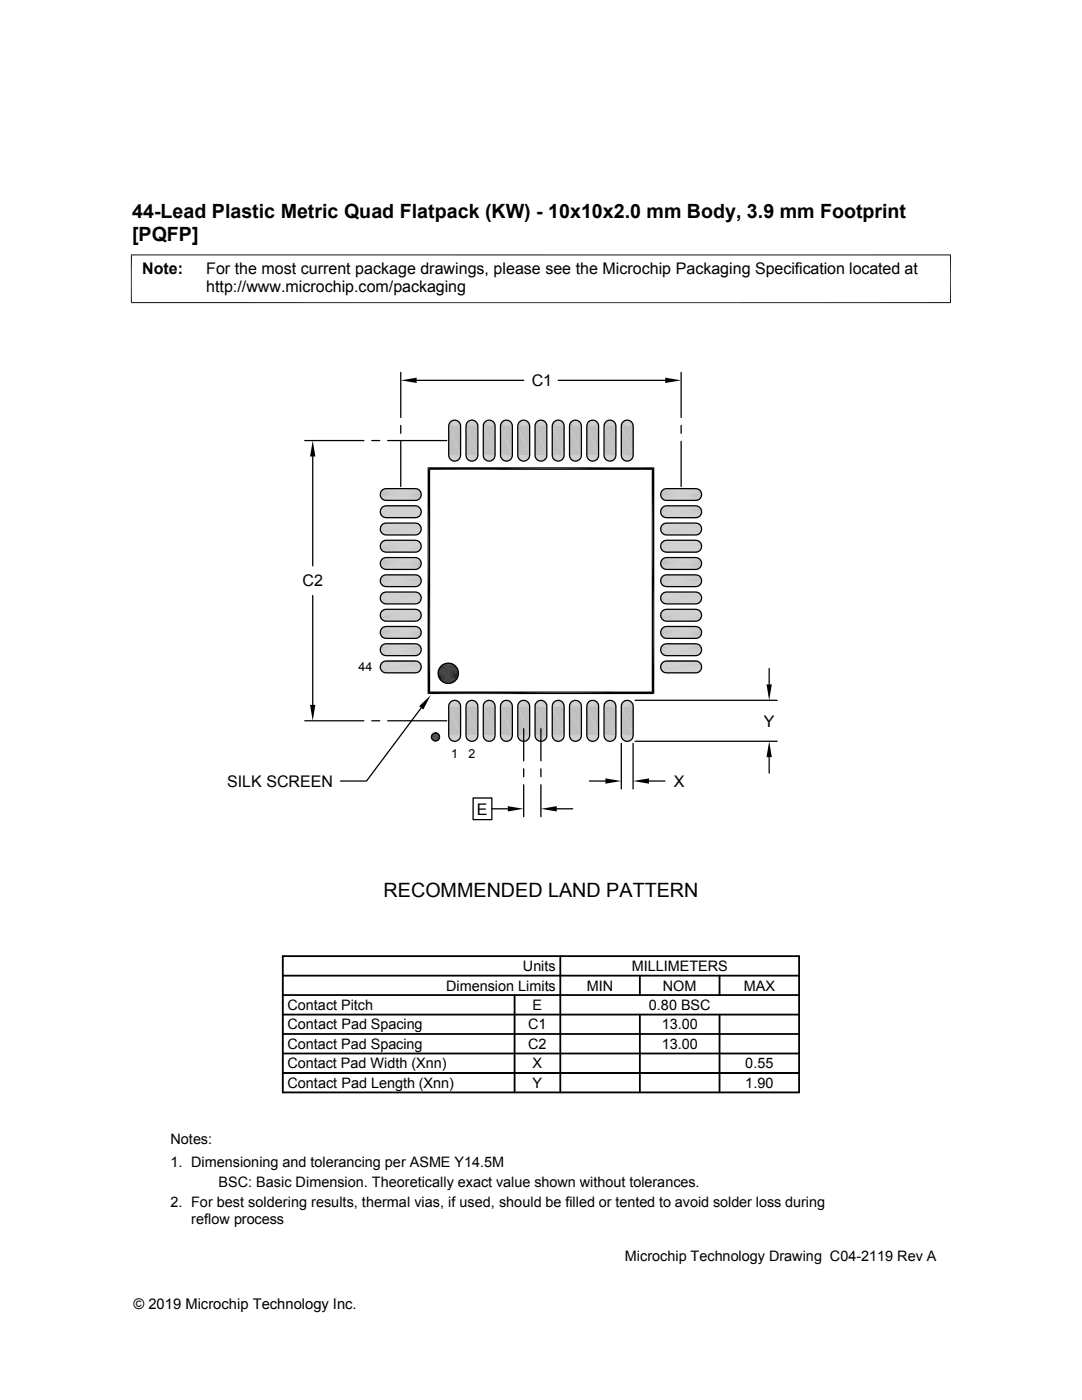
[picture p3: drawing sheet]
<svg xmlns="http://www.w3.org/2000/svg" width="216mm" height="279mm" viewBox="0 0 216 279" stroke-linecap="round" stroke-linejoin="round" font-family="sans-serif">
<g fill="#c0c0c0">
<path d="M124.8 83.9h.7z"/>
<path d="M125.1 83.9h.4z"/>
<path d="M121.4 83.9h.6z"/>
<path d="M121.6 83.9h.4z"/>
<path d="M117.9 83.9h.7z"/>
<path d="M118.2 83.9h.4z"/>
<path d="M114.5 83.9h.6z"/>
<path d="M114.7 83.9h.4z"/>
<path d="M111.1 83.9h.6z"/>
<path d="M111.3 83.9h.4z"/>
<path d="M107.6 83.9h.7z"/>
<path d="M107.8 83.9h.5z"/>
<path d="M104.2 83.9h.6z"/>
<path d="M104.4 83.9h.4z"/>
<path d="M100.7 83.9h.7z"/>
<path d="M100.9 83.9h.5z"/>
<path d="M97.3 83.9h.6z"/>
<path d="M97.5 83.9h.4z"/>
<path d="M93.9 83.9h.6z"/>
<path d="M94.1 83.9h.4z"/>
<path d="M90.4 83.9h.6z"/>
<path d="M90.6 83.9h.4z"/>
<path d="M124.6 84h1.1z"/>
<path d="M124.8 83.9l.9 .1z"/>
<path d="M121.2 84h1z"/>
<path d="M121.4 83.9l.8 .1z"/>
<path d="M117.8 84h1z"/>
<path d="M117.9 83.9l.9 .1z"/>
<path d="M114.3 84h1.1z"/>
<path d="M114.5 83.9l.9 .1z"/>
<path d="M110.8 84h1.1z"/>
<path d="M111.1 83.9l.8 .1z"/>
<path d="M107.4 84h1.1z"/>
<path d="M107.6 83.9l.9 .1z"/>
<path d="M104 84h1z"/>
<path d="M104.2 83.9l.8 .1z"/>
<path d="M100.5 84h1.1z"/>
<path d="M100.7 83.9l.9 .1z"/>
<path d="M97.1 84h1z"/>
<path d="M97.3 83.9l.8 .1z"/>
<path d="M93.6 84h1.1z"/>
<path d="M93.9 83.9l.8 .1z"/>
<path d="M90.2 84h1z"/>
<path d="M90.4 83.9l.8 .1z"/>
<path d="M124.4 84.1l.2-.1 1.3 .1z"/>
<path d="M124.6 84h1.1l.2 .1z"/>
<path d="M121 84.1l.2-.1 1.2 .1z"/>
<path d="M121.2 84h1l.2 .1z"/>
<path d="M117.6 84.1l.2-.1 1.2 .1z"/>
<path d="M117.8 84h1l.2 .1z"/>
<path d="M114.1 84.1l.2-.1 1.2 .1z"/>
<path d="M114.3 84h1.1l.1 .1z"/>
<path d="M110.7 84.1l.1-.1 1.3 .1z"/>
<path d="M110.8 84h1.1l.2 .1z"/>
<path d="M107.2 84.1l.2-.1 1.2 .1z"/>
<path d="M107.4 84h1.1l.1 .1z"/>
<path d="M103.8 84.1l.2-.1 1.2 .1z"/>
<path d="M104 84h1l.2 .1z"/>
<path d="M100.3 84.1l.2-.1 1.3 .1z"/>
<path d="M100.5 84h1.1l.2 .1z"/>
<path d="M96.9 84.1l.2-.1 1.2 .1z"/>
<path d="M97.1 84h1l.2 .1z"/>
<path d="M93.5 84.1l.1-.1 1.3 .1z"/>
<path d="M93.6 84h1.1l.2 .1z"/>
<path d="M90 84.1l.2-.1 1.2 .1z"/>
<path d="M90.2 84h1l.2 .1z"/>
<path d="M124.4 84.1l1.6 .1h-1.7z"/>
<path d="M124.4 84.1h1.5l.1 .1z"/>
<path d="M121 84.1l1.6 .1h-1.8z"/>
<path d="M121 84.1h1.4l.2 .1z"/>
<path d="M117.4 84.2l.2-.1 1.5 .1z"/>
<path d="M117.6 84.1h1.4l.1 .1z"/>
<path d="M114.1 84.1l1.6 .1h-1.7z"/>
<path d="M114.1 84.1h1.4l.2 .1z"/>
<path d="M110.7 84.1l1.5 .1h-1.7z"/>
<path d="M110.7 84.1h1.4l.1 .1z"/>
<path d="M107.1 84.2l.1-.1 1.6 .1z"/>
<path d="M107.2 84.1h1.4l.2 .1z"/>
<path d="M103.8 84.1l1.6 .1h-1.8z"/>
<path d="M103.8 84.1h1.4l.2 .1z"/>
<path d="M100.3 84.1l1.6 .1h-1.7z"/>
<path d="M100.3 84.1h1.5l.1 .1z"/>
<path d="M96.7 84.2l.2-.1 1.6 .1z"/>
<path d="M96.9 84.1h1.4l.2 .1z"/>
<path d="M93.3 84.2l.2-.1 1.5 .1z"/>
<path d="M93.5 84.1h1.4l.1 .1z"/>
<path d="M90 84.1l1.6 .1h-1.7z"/>
<path d="M90 84.1h1.4l.2 .1z"/>
</g>
<path d="M124.1 84.3h2.1" fill="none" stroke="#c0c0c0" stroke-width=".2"/>
<path d="M124.3 84.2h1.7l.2 .2z" fill="#c0c0c0"/>
<path d="M120.7 84.3h2" fill="none" stroke="#c0c0c0" stroke-width=".2"/>
<path d="M120.8 84.2h1.8l.1 .2z" fill="#c0c0c0"/>
<path d="M117.3 84.3h2" fill="none" stroke="#c0c0c0" stroke-width=".2"/>
<path d="M117.4 84.2h1.7l.2 .2z" fill="#c0c0c0"/>
<path d="M113.8 84.3h2" fill="none" stroke="#c0c0c0" stroke-width=".2"/>
<path d="M114 84.2h1.7l.1 .2z" fill="#c0c0c0"/>
<path d="M110.4 84.3h2" fill="none" stroke="#c0c0c0" stroke-width=".2"/>
<path d="M110.5 84.2h1.7l.2 .2z" fill="#c0c0c0"/>
<path d="M106.9 84.3h2" fill="none" stroke="#c0c0c0" stroke-width=".2"/>
<path d="M107.1 84.2h1.7l.1 .2z" fill="#c0c0c0"/>
<path d="M103.5 84.3h2" fill="none" stroke="#c0c0c0" stroke-width=".2"/>
<path d="M103.6 84.2h1.8l.1 .2z" fill="#c0c0c0"/>
<path d="M100.1 84.3h2" fill="none" stroke="#c0c0c0" stroke-width=".2"/>
<path d="M100.2 84.2h1.7l.2 .2z" fill="#c0c0c0"/>
<path d="M96.6 84.3h2" fill="none" stroke="#c0c0c0" stroke-width=".2"/>
<path d="M96.7 84.2h1.8l.1 .2z" fill="#c0c0c0"/>
<path d="M93.2 84.3h2" fill="none" stroke="#c0c0c0" stroke-width=".2"/>
<path d="M93.3 84.2h1.7l.2 .2z" fill="#c0c0c0"/>
<path d="M89.7 84.3h2" fill="none" stroke="#c0c0c0" stroke-width=".2"/>
<path d="M89.9 84.2h1.7l.1 .2z" fill="#c0c0c0"/>
<path d="M89.6 84.5h2.2M93.1 84.5h2.2M96.5 84.5h2.2M99.9 84.5h2.3M103.4 84.5h2.2M106.8 84.5h2.3M110.3 84.5h2.2M113.7 84.5h2.2M117.2 84.5h2.2M120.6 84.5h2.2M124.1 84.5h2.2" fill="none" stroke="#c0c0c0" stroke-width=".2"/>
<g fill="none" stroke="#c0c0c0" stroke-width=".21">
<path d="M89.5 84.9h2.4M89.6 84.7h2.3M93 84.9h2.4M93 84.7h2.3M96.4 84.9h2.4M96.5 84.7h2.3M99.9 84.9h2.3M99.9 84.7h2.3M103.3 84.9h2.4M103.3 84.7h2.4M106.8 84.9h2.3M106.8 84.7h2.3"/>
<path d="M110.2 84.9h2.4M110.2 84.7h2.3M113.6 84.9h2.4M113.7 84.7h2.3M117.1 84.9h2.3M117.1 84.7h2.3M120.5 84.9h2.4M120.5 84.7h2.4M124 84.9h2.3M124 84.7h2.3"/>
</g>
<g fill="#c0c0c0">
<path d="M124 85l2.3 5.8h-2.3z"/>
<path d="M124 85h2.3v5.8z"/>
<path d="M120.5 85l2.4 5.8h-2.4z"/>
<path d="M120.5 85h2.4v5.8z"/>
<path d="M117.1 85l2.3 5.8h-2.3z"/>
<path d="M117.1 85h2.3v5.8z"/>
<path d="M113.6 85l2.4 5.8h-2.4z"/>
<path d="M113.6 85h2.4v5.8z"/>
<path d="M110.2 85l2.4 5.8h-2.4z"/>
<path d="M110.2 85h2.4v5.8z"/>
<path d="M106.8 85l2.3 5.8h-2.3z"/>
<path d="M106.8 85h2.3v5.8z"/>
<path d="M103.3 85l2.4 5.8h-2.4z"/>
<path d="M103.3 85h2.4v5.8z"/>
<path d="M99.9 85l2.3 5.8h-2.3z"/>
<path d="M99.9 85h2.3v5.8z"/>
<path d="M96.4 85l2.4 5.8h-2.4z"/>
<path d="M96.4 85h2.4v5.8z"/>
<path d="M93 85l2.4 5.8h-2.4z"/>
<path d="M93 85h2.4v5.8z"/>
<path d="M89.5 85l2.4 5.8h-2.4z"/>
<path d="M89.5 85h2.4v5.8z"/>
</g>
<g fill="none" stroke="#c0c0c0" stroke-width=".21">
<path d="M89.5 91h2.4M89.6 91.2h2.3M93 91h2.4M93 91.2h2.3M96.4 91h2.4M96.5 91.2h2.3M99.9 91h2.3M99.9 91.2h2.3M103.3 91h2.4M103.3 91.2h2.4M106.8 91h2.3M106.8 91.2h2.3"/>
<path d="M110.2 91h2.4M110.2 91.2h2.3M113.7 91.2h2.3M113.7 91.4h2.2M117.1 91h2.3M117.1 91.2h2.3M120.5 91h2.4M120.5 91.2h2.4M124 91h2.3M124 91.2h2.3"/>
</g>
<path d="M113.6 91h2.4" fill="none" stroke="#c0c0c0" stroke-width=".23"/>
<path d="M89.6 91.4h2.2M93.1 91.4h2.2M96.5 91.4h2.2M99.9 91.4h2.3M103.4 91.4h2.2M106.8 91.4h2.3M110.3 91.4h2.2M117.2 91.4h2.2M120.6 91.4h2.2M124.1 91.4h2.2" fill="none" stroke="#c0c0c0" stroke-width=".2"/>
<path d="M124.1 91.5l1.9 .1h-1.7z" fill="#c0c0c0"/>
<path d="M124.1 91.5h2.1" fill="none" stroke="#c0c0c0" stroke-width=".2"/>
<path d="M120.7 91.5l1.9 .1h-1.8z" fill="#c0c0c0"/>
<path d="M120.7 91.5h2" fill="none" stroke="#c0c0c0" stroke-width=".2"/>
<path d="M117.3 91.5l1.8 .1h-1.7z" fill="#c0c0c0"/>
<path d="M117.3 91.5h2" fill="none" stroke="#c0c0c0" stroke-width=".2"/>
<path d="M110.4 91.5l1.8 .1h-1.7z" fill="#c0c0c0"/>
<path d="M110.4 91.5h2" fill="none" stroke="#c0c0c0" stroke-width=".2"/>
<path d="M106.9 91.5l1.9 .1h-1.7z" fill="#c0c0c0"/>
<path d="M106.9 91.5h2" fill="none" stroke="#c0c0c0" stroke-width=".2"/>
<path d="M103.5 91.5l1.9 .1h-1.8z" fill="#c0c0c0"/>
<path d="M103.5 91.5h2" fill="none" stroke="#c0c0c0" stroke-width=".2"/>
<path d="M100.1 91.5l1.8 .1h-1.7z" fill="#c0c0c0"/>
<path d="M100.1 91.5h2" fill="none" stroke="#c0c0c0" stroke-width=".2"/>
<path d="M96.6 91.5l1.9 .1h-1.8z" fill="#c0c0c0"/>
<path d="M96.6 91.5h2" fill="none" stroke="#c0c0c0" stroke-width=".2"/>
<path d="M93.2 91.5l1.8 .1h-1.7z" fill="#c0c0c0"/>
<path d="M93.2 91.5h2" fill="none" stroke="#c0c0c0" stroke-width=".2"/>
<path d="M89.7 91.5l1.9 .1h-1.7z" fill="#c0c0c0"/>
<path d="M89.7 91.5h2" fill="none" stroke="#c0c0c0" stroke-width=".2"/>
<g fill="#c0c0c0">
<path d="M113.8 91.5l1.9 .2h-1.7z"/>
<path d="M113.8 91.5h2l-.1 .2z"/>
<path d="M124.3 91.6l1.6 .2h-1.5z"/>
<path d="M124.3 91.6h1.7l-.1 .2z"/>
<path d="M120.8 91.6l1.6 .2h-1.4z"/>
<path d="M120.8 91.6h1.8l-.2 .2z"/>
<path d="M117.4 91.6l1.6 .2h-1.4z"/>
<path d="M117.4 91.6h1.7l-.1 .2z"/>
<path d="M110.5 91.6l1.6 .2h-1.4z"/>
<path d="M110.5 91.6h1.7l-.1 .2z"/>
<path d="M107.1 91.6l1.5 .2h-1.4z"/>
<path d="M107.1 91.6h1.7l-.2 .2z"/>
<path d="M103.6 91.6l1.6 .2h-1.4z"/>
<path d="M103.6 91.6h1.8l-.2 .2z"/>
<path d="M100.2 91.6l1.6 .2h-1.5z"/>
<path d="M100.2 91.6h1.7l-.1 .2z"/>
<path d="M96.7 91.6l1.6 .2h-1.4z"/>
<path d="M96.7 91.6h1.8l-.2 .2z"/>
<path d="M93.3 91.6l1.6 .2h-1.4z"/>
<path d="M93.3 91.6h1.7l-.1 .2z"/>
<path d="M89.9 91.6l1.5 .2h-1.4z"/>
<path d="M89.9 91.6h1.7l-.2 .2z"/>
<path d="M114 91.7l1.5 .1h-1.3z"/>
<path d="M114 91.7h1.7l-.2 .1z"/>
<path d="M124.4 91.8l1.3 .1h-1.1z"/>
<path d="M124.4 91.8h1.5l-.2 .1z"/>
<path d="M121 91.8l1.2 .1h-1z"/>
<path d="M121 91.8h1.4l-.2 .1z"/>
<path d="M117.6 91.8l1.2 .1h-1z"/>
<path d="M117.6 91.8h1.4l-.2 .1z"/>
<path d="M110.7 91.8l1.2 .1h-1.1z"/>
<path d="M110.7 91.8h1.4l-.2 .1z"/>
<path d="M107.2 91.8l1.3 .1h-1.1z"/>
<path d="M107.2 91.8h1.4l-.1 .1z"/>
<path d="M103.8 91.8l1.2 .1h-1z"/>
<path d="M103.8 91.8h1.4l-.2 .1z"/>
<path d="M100.3 91.8l1.3 .1h-1.1z"/>
<path d="M100.3 91.8h1.5l-.2 .1z"/>
<path d="M96.9 91.8l1.2 .1h-1z"/>
<path d="M96.9 91.8h1.4l-.2 .1z"/>
<path d="M93.5 91.8l1.2 .1h-1.1z"/>
<path d="M93.5 91.8h1.4l-.2 .1z"/>
<path d="M90 91.8l1.2 .1h-1z"/>
<path d="M90 91.8h1.4l-.2 .1z"/>
<path d="M114.2 91.8l1.1 .1z"/>
<path d="M114.2 91.8h1.3l-.2 .1z"/>
<path d="M124.6 91.9l.9 .1z"/>
<path d="M124.6 91.9h1.1z"/>
<path d="M121.2 91.9l.8 .1z"/>
<path d="M121.2 91.9h1z"/>
<path d="M117.8 91.9l.8 .1z"/>
<path d="M117.8 91.9h1z"/>
<path d="M110.8 91.9l.9 .1z"/>
<path d="M110.8 91.9h1.1z"/>
<path d="M107.4 91.9l.9 .1z"/>
<path d="M107.4 91.9h1.1z"/>
<path d="M104 91.9l.8 .1z"/>
<path d="M104 91.9h1z"/>
<path d="M100.5 91.9l.9 .1z"/>
<path d="M100.5 91.9h1.1z"/>
<path d="M97.1 91.9l.8 .1z"/>
<path d="M97.1 91.9h1z"/>
<path d="M93.6 91.9l.9 .1z"/>
<path d="M93.6 91.9h1.1z"/>
<path d="M90.2 91.9l.8 .1z"/>
<path d="M90.2 91.9h1z"/>
<path d="M114.4 91.9l.7 .1z"/>
<path d="M114.4 91.9h.9z"/>
<path d="M114.8 92h.1z"/>
<path d="M124.8 92h.5z"/>
<path d="M124.8 92h.7z"/>
<path d="M121.4 92h.4z"/>
<path d="M121.4 92h.6z"/>
<path d="M117.9 92h.5z"/>
<path d="M117.9 92h.7z"/>
<path d="M114.6 92h.3z"/>
<path d="M114.6 92h.5z"/>
<path d="M111.1 92h.4z"/>
<path d="M111.1 92h.6z"/>
<path d="M107.6 92h.5z"/>
<path d="M107.6 92h.7z"/>
<path d="M104.2 92h.4z"/>
<path d="M104.2 92h.6z"/>
<path d="M100.7 92h.5z"/>
<path d="M100.7 92h.7z"/>
<path d="M97.3 92h.4z"/>
<path d="M97.3 92h.6z"/>
<path d="M93.9 92h.4z"/>
<path d="M93.9 92h.6z"/>
<path d="M90.4 92h.4z"/>
<path d="M90.4 92h.6z"/>
</g>
<g fill="none" stroke="#c0c0c0" stroke-width=".2">
<path d="M75.9 98.3h8.1M76 99.3h7.9M76 98.1h7.9M76.1 97.9h7.7M76.1 99.5h7.7M76.3 99.6h7.4M76.3 97.7h7.4M76.4 97.6h7.1M76.4 99.7h7.1M76.6 99.8h6.7M76.6 97.6h6.7M76.8 99.9h6.3"/>
<path d="M76.8 97.5h6.3M131.9 98.3h8.1M132 98.1h7.9M132 99.3h7.9M132.1 99.5h7.7M132.1 97.9h7.7M132.2 97.7h7.4M132.2 99.6h7.4M132.4 99.7h7M132.4 97.6h7M132.6 99.8h6.7M132.6 97.6h6.7"/>
<path d="M132.8 99.9h6.2M132.8 97.5h6.2M75.9 102h8.2M75.9 102.1h8.2M75.9 102.2h8.2M75.9 102.3h8.2M75.9 101.9h8.1M75.9 102.4h8.1M75.9 105.1h8.1M75.9 115.5h8.1M75.9 101.7h8.1M75.9 102.5h8.1"/>
<path d="M75.9 109.4h8.1M75.9 116.3h8.1M76 102.6h7.9M76 101.6h7.9M76 106.2h7.9M76 109.6h7.9M76 113.1h7.9M76 116.5h7.9M76 120h7.9M76 105h7.9M76 108.4h7.9M76 111.8h7.9"/>
<path d="M76 115.3h7.9M76 118.7h7.9M76 101.5h7.9M76 102.7h7.9M76.1 101.5h7.7M76.1 102.8h7.7M76.1 104.8h7.7M76.1 108.2h7.7M76.1 111.7h7.7M76.1 115.1h7.7M76.1 118.5h7.7M76.1 102.9h7.7"/>
<path d="M76.1 106.4h7.7M76.1 109.8h7.7M76.1 113.3h7.7M76.1 116.7h7.7M76.1 101.4h7.7M76.2 101.3h7.5M76.2 103h7.5M76.3 103.1h7.4M76.3 106.5h7.4M76.3 110h7.4M76.3 113.4h7.4M76.3 116.8h7.4"/>
<path d="M76.3 101.2h7.4M76.3 104.6h7.4M76.3 108.1h7.4M76.3 111.5h7.4M76.3 115h7.4M76.3 118.4h7.4M76.4 103.1h7.1M76.4 101.1h7.1M76.4 104.5h7.1M76.4 108h7.1M76.4 111.4h7.1M76.4 114.8h7.1"/>
<path d="M76.4 118.3h7.1M76.4 103.2h7.1M76.4 106.6h7.1M76.4 110.1h7.1M76.4 113.5h7.1M76.4 117h7.1M76.6 101h6.7M76.6 106.7h6.7M76.6 110.1h6.7M76.6 113.6h6.7M76.6 117h6.7M76.6 104.4h6.7"/>
<path d="M76.6 107.9h6.7M76.6 111.3h6.7M76.6 114.8h6.7M76.6 118.2h6.7M76.6 103.3h6.7M76.8 101h6.3M76.8 103.3h6.3M76.8 106.8h6.3M76.8 110.2h6.3M76.8 113.6h6.3M76.8 117.1h6.3M76.8 104.4h6.3"/>
<path d="M76.8 107.8h6.3M76.8 111.3h6.3M76.8 114.7h6.3M76.8 118.2h6.3M131.8 109h8.2M131.8 109.1h8.2M131.8 108.7h8.2M131.8 108.8h8.2M131.8 109.2h8.2M131.8 109.3h8.2M131.9 109.4h8.1M131.9 116.3h8.1"/>
<path d="M131.9 105.1h8.1M131.9 115.5h8.1M131.9 108.6h8.1M131.9 108.5h8M131.9 109.5h8M132 101.5h7.9M132 105h7.9M132 111.8h7.9M132 115.3h7.9M132 118.7h7.9M132 108.4h7.9M132 102.8h7.9"/>
<path d="M132 106.2h7.9M132 109.6h7.9M132 113.1h7.9M132 116.5h7.9M132 120h7.9M132 108.3h7.8M132 109.7h7.8M132.1 102.9h7.7M132.1 106.4h7.7M132.1 113.3h7.7M132.1 116.7h7.7M132.1 101.3h7.7"/>
<path d="M132.1 104.8h7.7M132.1 111.7h7.7M132.1 115.1h7.7M132.1 118.5h7.7M132.1 109.8h7.7M132.1 108.2h7.7M132.2 108.2h7.5M132.2 109.9h7.5M132.2 101.2h7.4M132.2 104.6h7.4M132.2 111.5h7.4M132.2 115h7.4"/>
<path d="M132.2 118.4h7.4M132.2 103.1h7.4M132.2 106.5h7.4M132.2 113.4h7.4M132.2 116.8h7.4M132.2 108.1h7.4M132.2 110h7.4M132.4 108h7.1M132.4 110h7.1M132.4 103.2h7M132.4 106.6h7M132.4 110.1h7"/>
<path d="M132.4 113.5h7M132.4 117h7M132.4 101.1h7M132.4 104.5h7M132.4 111.4h7M132.4 114.8h7M132.4 118.3h7M132.4 108h7M132.6 107.9h6.7M132.6 110.1h6.7M132.6 103.3h6.7M132.6 106.7h6.7"/>
<path d="M132.6 113.6h6.7M132.6 117h6.7M132.6 101h6.7M132.6 104.4h6.7M132.6 111.3h6.7M132.6 114.8h6.7M132.6 118.2h6.7M132.8 110.2h6.2M132.8 103.3h6.2M132.8 106.8h6.2M132.8 113.6h6.2M132.8 117.1h6.2"/>
<path d="M132.8 101h6.2M132.8 104.4h6.2M132.8 111.3h6.2M132.8 114.7h6.2M132.8 118.2h6.2M139 107.8l-6.2 .1M75.9 122.4h8.1M75.9 126.7h8.1M75.9 133.5h8.1M76 123.4h7.9M76 126.8h7.9M76 130.3h7.9"/>
<path d="M76 133.7h7.9M76 122.2h7.9M76 125.6h7.9M76 129h7.9M76 132.5h7.9M76.1 122h7.7M76.1 125.4h7.7M76.1 128.9h7.7M76.1 132.3h7.7M76.1 120.1h7.7M76.1 123.6h7.7M76.1 127h7.7"/>
<path d="M76.1 130.5h7.7M76.1 133.9h7.7M76.3 120.3h7.4M76.3 123.7h7.4M76.3 127.2h7.4M76.3 130.6h7.4M76.3 134h7.4M76.3 121.8h7.4M76.3 125.3h7.4M76.3 128.7h7.4M76.3 132.2h7.4M76.4 121.7h7.1"/>
<path d="M76.4 125.2h7.1M76.4 128.6h7.1M76.4 132h7.1M76.4 120.4h7.1M76.4 123.8h7.1M76.4 127.3h7.1M76.4 130.7h7.1M76.4 134.2h7.1M76.6 120.5h6.7M76.6 123.9h6.7M76.6 127.3h6.7M76.6 130.8h6.7"/>
<path d="M76.6 134.2h6.7M76.6 121.7h6.7M76.6 125.1h6.7M76.6 128.5h6.7M76.6 132h6.7M76.8 120.5h6.3M76.8 124h6.3M76.8 127.4h6.3M76.8 130.8h6.3M76.8 134.3h6.3M76.8 121.6h6.3M76.8 128.5h6.3"/>
<path d="M131.9 126.7h8.1M131.9 133.5h8.1M131.9 122.4h8.1M132 122.2h7.9M132 125.6h7.9M132 129h7.9M132 132.5h7.9M132 123.4h7.9M132 126.8h7.9M132 130.3h7.9M132 133.7h7.9M132.1 120.1h7.7"/>
<path d="M132.1 123.6h7.7M132.1 127h7.7M132.1 130.5h7.7M132.1 133.9h7.7M132.1 122h7.7M132.1 125.4h7.7M132.1 128.9h7.7M132.1 132.3h7.7M132.2 121.8h7.4M132.2 125.3h7.4M132.2 128.7h7.4M132.2 132.2h7.4"/>
<path d="M132.2 120.3h7.4M132.2 123.7h7.4M132.2 127.2h7.4M132.2 130.6h7.4M132.2 134h7.4M132.4 120.4h7M132.4 123.8h7M132.4 127.3h7M132.4 130.7h7M132.4 134.2h7M132.4 121.7h7M132.4 125.2h7"/>
<path d="M132.4 128.6h7M132.4 132h7M132.6 120.5h6.7M132.6 123.9h6.7M132.6 127.3h6.7M132.6 130.8h6.7M132.6 134.2h6.7M132.6 121.7h6.7M132.6 125.1h6.7M132.6 128.5h6.7M132.6 132h6.7M132.8 120.5h6.2"/>
<path d="M132.8 124h6.2M132.8 127.4h6.2M132.8 130.8h6.2M132.8 134.3h6.2M132.8 121.6h6.2M132.8 128.5h6.2"/>
</g>
<g fill="none" stroke="#c0c0c0" stroke-width=".21">
<path d="M75.9 98.5h8.2M75.9 98.9h8.2M75.9 99.1h8.1M131.8 98.5h8.2M131.8 98.9h8.2M131.9 99.1h8.1M75.9 108.8h8.2M75.9 112.2h8.2M75.9 115.7h8.2M75.9 119.1h8.2M75.9 105.6h8.2M75.9 105.8h8.2"/>
<path d="M75.9 109h8.2M75.9 112.5h8.2M75.9 112.7h8.2M75.9 116.1h8.2M75.9 119.3h8.2M75.9 119.5h8.2M75.9 108.6h8.1M75.9 112h8.1M75.9 118.9h8.1M75.9 106h8.1M75.9 112.9h8.1M75.9 119.8h8.1"/>
<path d="M131.8 101.9h8.2M131.8 112.2h8.2M131.8 115.7h8.2M131.8 119.1h8.2M131.8 102.1h8.2M131.8 102.3h8.2M131.8 105.6h8.2M131.8 105.8h8.2M131.8 112.5h8.2M131.8 112.7h8.2M131.8 116.1h8.2M131.8 119.3h8.2"/>
<path d="M131.8 119.5h8.2M131.9 102.6h8.1M131.9 106h8.1M131.9 112.9h8.1M131.9 119.8h8.1M131.9 101.7h8.1M131.9 112h8.1M131.9 118.9h8.1M75.9 126h8.2M75.9 129.5h8.2M75.9 132.9h8.2M75.9 122.8h8.2"/>
<path d="M75.9 123h8.2M75.9 126.2h8.2M75.9 129.7h8.2M75.9 129.9h8.2M75.9 133.3h8.2M75.9 125.8h8.1M75.9 129.2h8.1M75.9 132.7h8.1M75.9 123.2h8.1M75.9 130.1h8.1M131.8 126h8.2M131.8 129.5h8.2"/>
<path d="M131.8 132.9h8.2M131.8 122.8h8.2M131.8 123h8.2M131.8 126.2h8.2M131.8 129.7h8.2M131.8 129.9h8.2M131.8 133.3h8.2M131.9 123.2h8.1M131.9 130.1h8.1M131.9 125.8h8.1M131.9 129.2h8.1M131.9 132.7h8.1"/>
</g>
<g fill="none" stroke="#c0c0c0" stroke-width=".23">
<path d="M75.9 98.7h8.2M131.8 98.7h8.2M75.9 105.4h8.2M75.9 109.2h8.2M75.9 115.9h8.2M131.8 105.4h8.2M131.8 115.9h8.2M75.9 122.6h8.2M75.9 126.4h8.2M75.9 133.1h8.2M131.8 122.6h8.2M131.8 126.4h8.2"/>
<path d="M131.8 133.1h8.2"/>
</g>
<g fill="#c0c0c0">
<path d="M124.8 139.8h.7z"/>
<path d="M125.1 139.8h.4z"/>
<path d="M121.4 139.8h.6z"/>
<path d="M121.6 139.8h.4z"/>
<path d="M117.9 139.8h.7z"/>
<path d="M118.2 139.8h.4z"/>
<path d="M114.5 139.8h.6z"/>
<path d="M114.7 139.8h.4z"/>
<path d="M111.1 139.8h.6z"/>
<path d="M111.3 139.8h.4z"/>
<path d="M107.6 139.8h.7z"/>
<path d="M107.8 139.8h.5z"/>
<path d="M104.2 139.8h.6z"/>
<path d="M104.4 139.8h.4z"/>
<path d="M100.7 139.8h.7z"/>
<path d="M100.9 139.8h.5z"/>
<path d="M97.3 139.8h.6z"/>
<path d="M97.5 139.8h.4z"/>
<path d="M93.9 139.8h.6z"/>
<path d="M94.1 139.8h.4z"/>
<path d="M90.4 139.8h.6z"/>
<path d="M90.6 139.8h.4z"/>
<path d="M124.6 139.9h1.1z"/>
<path d="M124.8 139.8l.9 .1z"/>
<path d="M121.2 139.9h1z"/>
<path d="M121.4 139.8l.8 .1z"/>
<path d="M117.8 139.9h1z"/>
<path d="M117.9 139.8l.9 .1z"/>
<path d="M114.3 139.9h1.1z"/>
<path d="M114.5 139.8l.9 .1z"/>
<path d="M110.8 139.9h1.1z"/>
<path d="M111.1 139.8l.8 .1z"/>
<path d="M107.4 139.9h1.1z"/>
<path d="M107.6 139.8l.9 .1z"/>
<path d="M104 139.9h1z"/>
<path d="M104.2 139.8l.8 .1z"/>
<path d="M100.5 139.9h1.1z"/>
<path d="M100.7 139.8l.9 .1z"/>
<path d="M97.1 139.9h1z"/>
<path d="M97.3 139.8l.8 .1z"/>
<path d="M93.6 139.9h1.1z"/>
<path d="M93.9 139.8l.8 .1z"/>
<path d="M90.2 139.9h1z"/>
<path d="M90.4 139.8l.8 .1z"/>
<path d="M124.4 140l.2-.1 1.3 .1z"/>
<path d="M124.6 139.9h1.1l.2 .1z"/>
<path d="M121 140l.2-.1 1.2 .1z"/>
<path d="M121.2 139.9h1l.2 .1z"/>
<path d="M117.6 140l.2-.1 1.2 .1z"/>
<path d="M117.8 139.9h1l.2 .1z"/>
<path d="M114.1 140l.2-.1 1.2 .1z"/>
<path d="M114.3 139.9h1.1l.1 .1z"/>
<path d="M110.7 140l.1-.1 1.3 .1z"/>
<path d="M110.8 139.9h1.1l.2 .1z"/>
<path d="M107.2 140l.2-.1 1.2 .1z"/>
<path d="M107.4 139.9h1.1l.1 .1z"/>
<path d="M103.8 140l.2-.1 1.2 .1z"/>
<path d="M104 139.9h1l.2 .1z"/>
<path d="M100.3 140l.2-.1 1.3 .1z"/>
<path d="M100.5 139.9h1.1l.2 .1z"/>
<path d="M96.9 140l.2-.1 1.2 .1z"/>
<path d="M97.1 139.9h1l.2 .1z"/>
<path d="M93.5 140l.1-.1 1.3 .1z"/>
<path d="M93.6 139.9h1.1l.2 .1z"/>
<path d="M90 140l.2-.1 1.2 .1z"/>
<path d="M90.2 139.9h1l.2 .1z"/>
<path d="M124.4 140l1.6 .2h-1.7z"/>
<path d="M124.4 140h1.5l.1 .2z"/>
<path d="M121 140l1.6 .2h-1.8z"/>
<path d="M121 140h1.4l.2 .2z"/>
<path d="M117.4 140.2l.2-.2 1.5 .2z"/>
<path d="M117.6 140h1.4l.1 .2z"/>
<path d="M114.1 140l1.6 .2h-1.7z"/>
<path d="M114.1 140h1.4l.2 .2z"/>
<path d="M110.7 140l1.5 .2h-1.7z"/>
<path d="M110.7 140h1.4l.1 .2z"/>
<path d="M107.1 140.2l.1-.2 1.6 .2z"/>
<path d="M107.2 140h1.4l.2 .2z"/>
<path d="M103.8 140l1.6 .2h-1.8z"/>
<path d="M103.8 140h1.4l.2 .2z"/>
<path d="M100.3 140l1.6 .2h-1.7z"/>
<path d="M100.3 140h1.5l.1 .2z"/>
<path d="M96.7 140.2l.2-.2 1.6 .2z"/>
<path d="M96.9 140h1.4l.2 .2z"/>
<path d="M93.3 140.2l.2-.2 1.5 .2z"/>
<path d="M93.5 140h1.4l.1 .2z"/>
<path d="M90 140l1.6 .2h-1.7z"/>
<path d="M90 140h1.4l.2 .2z"/>
</g>
<path d="M124.1 140.3h2.1" fill="none" stroke="#c0c0c0" stroke-width=".2"/>
<path d="M124.3 140.2h1.7l.2 .1z" fill="#c0c0c0"/>
<path d="M120.7 140.3h2" fill="none" stroke="#c0c0c0" stroke-width=".2"/>
<path d="M120.8 140.2h1.8l.1 .1z" fill="#c0c0c0"/>
<path d="M117.3 140.3h2" fill="none" stroke="#c0c0c0" stroke-width=".2"/>
<path d="M117.4 140.2h1.7l.2 .1z" fill="#c0c0c0"/>
<path d="M113.8 140.3h2" fill="none" stroke="#c0c0c0" stroke-width=".2"/>
<path d="M114 140.2h1.7l.1 .1z" fill="#c0c0c0"/>
<path d="M110.4 140.3h2" fill="none" stroke="#c0c0c0" stroke-width=".2"/>
<path d="M110.5 140.2h1.7l.2 .1z" fill="#c0c0c0"/>
<path d="M106.9 140.3h2" fill="none" stroke="#c0c0c0" stroke-width=".2"/>
<path d="M107.1 140.2h1.7l.1 .1z" fill="#c0c0c0"/>
<path d="M103.5 140.3h2" fill="none" stroke="#c0c0c0" stroke-width=".2"/>
<path d="M103.6 140.2h1.8l.1 .1z" fill="#c0c0c0"/>
<path d="M100.1 140.3h2" fill="none" stroke="#c0c0c0" stroke-width=".2"/>
<path d="M100.2 140.2h1.7l.2 .1z" fill="#c0c0c0"/>
<path d="M96.6 140.3h2" fill="none" stroke="#c0c0c0" stroke-width=".2"/>
<path d="M96.7 140.2h1.8l.1 .1z" fill="#c0c0c0"/>
<path d="M93.2 140.3h2" fill="none" stroke="#c0c0c0" stroke-width=".2"/>
<path d="M93.3 140.2h1.7l.2 .1z" fill="#c0c0c0"/>
<path d="M89.7 140.3h2" fill="none" stroke="#c0c0c0" stroke-width=".2"/>
<path d="M89.9 140.2h1.7l.1 .1z" fill="#c0c0c0"/>
<path d="M89.6 140.4h2.2M93.1 140.4h2.2M96.5 140.4h2.2M99.9 140.4h2.3M103.4 140.4h2.2M106.8 140.4h2.3M110.3 140.4h2.2M113.7 140.4h2.2M117.2 140.4h2.2M120.6 140.4h2.2M124.1 140.4h2.2" fill="none" stroke="#c0c0c0" stroke-width=".2"/>
<g fill="none" stroke="#c0c0c0" stroke-width=".21">
<path d="M89.5 140.8h2.4M89.6 140.6h2.3M93 140.8h2.4M93 140.6h2.3M96.4 140.8h2.4M96.5 140.6h2.3M99.9 140.8h2.3M99.9 140.6h2.3M103.3 140.8h2.4M103.3 140.6h2.4M106.8 140.8h2.3M106.8 140.6h2.3"/>
<path d="M110.2 140.8h2.4M110.2 140.6h2.3M113.6 140.8h2.4M113.7 140.6h2.3M117.1 140.8h2.3M117.1 140.6h2.3M120.5 140.8h2.4M120.5 140.6h2.4M124 140.8h2.3M124 140.6h2.3"/>
</g>
<g fill="#c0c0c0">
<path d="M124 140.9l2.3 5.9h-2.3z"/>
<path d="M124 140.9h2.3v5.9z"/>
<path d="M120.5 140.9l2.4 5.9h-2.4z"/>
<path d="M120.5 140.9h2.4v5.9z"/>
<path d="M117.1 140.9l2.3 5.9h-2.3z"/>
<path d="M117.1 140.9h2.3v5.9z"/>
<path d="M113.6 140.9l2.4 5.9h-2.4z"/>
<path d="M113.6 140.9h2.4v5.9z"/>
<path d="M110.2 140.9l2.4 5.9h-2.4z"/>
<path d="M110.2 140.9h2.4v5.9z"/>
<path d="M106.8 140.9l2.3 5.9h-2.3z"/>
<path d="M106.8 140.9h2.3v5.9z"/>
<path d="M103.3 140.9l2.4 5.9h-2.4z"/>
<path d="M103.3 140.9h2.4v5.9z"/>
<path d="M99.9 140.9l2.3 5.9h-2.3z"/>
<path d="M99.9 140.9h2.3v5.9z"/>
<path d="M96.4 140.9l2.4 5.9h-2.4z"/>
<path d="M96.4 140.9h2.4v5.9z"/>
<path d="M93 140.9l2.4 5.9h-2.4z"/>
<path d="M93 140.9h2.4v5.9z"/>
<path d="M89.5 140.9l2.4 5.9h-2.4z"/>
<path d="M89.5 140.9h2.4v5.9z"/>
</g>
<g fill="none" stroke="#c0c0c0" stroke-width=".21">
<path d="M89.5 146.9h2.4M89.6 147.1h2.3M93 146.9h2.4M93 147.1h2.3M96.4 146.9h2.4M96.5 147.1h2.3M99.9 146.9h2.3M99.9 147.1h2.3M103.3 146.9h2.4M103.3 147.1h2.4M106.8 146.9h2.3M106.8 147.1h2.3"/>
<path d="M110.2 146.9h2.4M110.2 147.1h2.3M113.6 146.9h2.4M113.7 147.1h2.3M117.1 146.9h2.3M117.1 147.1h2.3M120.5 146.9h2.4M120.5 147.1h2.4M124 146.9h2.3M124 147.1h2.3"/>
</g>
<path d="M89.6 147.3h2.2M93.1 147.3h2.2M96.5 147.3h2.2M99.9 147.3h2.3M103.4 147.3h2.2M106.8 147.3h2.3M110.3 147.3h2.2M113.7 147.3h2.2M117.2 147.3h2.2M120.6 147.3h2.2M124.1 147.3h2.2" fill="none" stroke="#c0c0c0" stroke-width=".2"/>
<path d="M124.1 147.4l1.9 .2h-1.7z" fill="#c0c0c0"/>
<path d="M124.1 147.5h2.1" fill="none" stroke="#c0c0c0" stroke-width=".2"/>
<path d="M120.7 147.4l1.9 .2h-1.8z" fill="#c0c0c0"/>
<path d="M120.7 147.5h2" fill="none" stroke="#c0c0c0" stroke-width=".2"/>
<path d="M117.3 147.4l1.8 .2h-1.7z" fill="#c0c0c0"/>
<path d="M117.3 147.5h2" fill="none" stroke="#c0c0c0" stroke-width=".2"/>
<path d="M113.8 147.4l1.9 .2h-1.7z" fill="#c0c0c0"/>
<path d="M113.8 147.5h2" fill="none" stroke="#c0c0c0" stroke-width=".2"/>
<path d="M110.4 147.4l1.8 .2h-1.7z" fill="#c0c0c0"/>
<path d="M110.4 147.5h2" fill="none" stroke="#c0c0c0" stroke-width=".2"/>
<path d="M106.9 147.4l1.9 .2h-1.7z" fill="#c0c0c0"/>
<path d="M106.9 147.5h2" fill="none" stroke="#c0c0c0" stroke-width=".2"/>
<path d="M103.5 147.4l1.9 .2h-1.8z" fill="#c0c0c0"/>
<path d="M103.5 147.5h2" fill="none" stroke="#c0c0c0" stroke-width=".2"/>
<path d="M100.1 147.4l1.8 .2h-1.7z" fill="#c0c0c0"/>
<path d="M100.1 147.5h2" fill="none" stroke="#c0c0c0" stroke-width=".2"/>
<path d="M96.6 147.4l1.9 .2h-1.8z" fill="#c0c0c0"/>
<path d="M96.6 147.5h2" fill="none" stroke="#c0c0c0" stroke-width=".2"/>
<path d="M93.2 147.4l1.8 .2h-1.7z" fill="#c0c0c0"/>
<path d="M93.2 147.5h2" fill="none" stroke="#c0c0c0" stroke-width=".2"/>
<path d="M89.7 147.4l1.9 .2h-1.7z" fill="#c0c0c0"/>
<path d="M89.7 147.5h2" fill="none" stroke="#c0c0c0" stroke-width=".2"/>
<g fill="#c0c0c0">
<path d="M124.3 147.6l1.6 .1h-1.5z"/>
<path d="M124.3 147.6h1.7l-.1 .1z"/>
<path d="M120.8 147.6l1.6 .1h-1.4z"/>
<path d="M120.8 147.6h1.8l-.2 .1z"/>
<path d="M117.4 147.6l1.6 .1h-1.4z"/>
<path d="M117.4 147.6h1.7l-.1 .1z"/>
<path d="M114 147.6l1.5 .1h-1.4z"/>
<path d="M114 147.6h1.7l-.2 .1z"/>
<path d="M110.5 147.6l1.6 .1h-1.4z"/>
<path d="M110.5 147.6h1.7l-.1 .1z"/>
<path d="M107.1 147.6l1.5 .1h-1.4z"/>
<path d="M107.1 147.6h1.7l-.2 .1z"/>
<path d="M103.6 147.6l1.6 .1h-1.4z"/>
<path d="M103.6 147.6h1.8l-.2 .1z"/>
<path d="M100.2 147.6l1.6 .1h-1.5z"/>
<path d="M100.2 147.6h1.7l-.1 .1z"/>
<path d="M96.7 147.6l1.6 .1h-1.4z"/>
<path d="M96.7 147.6h1.8l-.2 .1z"/>
<path d="M93.3 147.6l1.6 .1h-1.4z"/>
<path d="M93.3 147.6h1.7l-.1 .1z"/>
<path d="M89.9 147.6l1.5 .1h-1.4z"/>
<path d="M89.9 147.6h1.7l-.2 .1z"/>
<path d="M124.4 147.7l1.3 .1h-1.1z"/>
<path d="M124.4 147.7h1.5l-.2 .1z"/>
<path d="M121 147.7l1.2 .1h-1z"/>
<path d="M121 147.7h1.4l-.2 .1z"/>
<path d="M117.6 147.7l1.2 .1h-1z"/>
<path d="M117.6 147.7h1.4l-.2 .1z"/>
<path d="M114.1 147.7l1.3 .1h-1.1z"/>
<path d="M114.1 147.7h1.4l-.1 .1z"/>
<path d="M110.7 147.7l1.2 .1h-1.1z"/>
<path d="M110.7 147.7h1.4l-.2 .1z"/>
<path d="M107.2 147.7l1.3 .1h-1.1z"/>
<path d="M107.2 147.7h1.4l-.1 .1z"/>
<path d="M103.8 147.7l1.2 .1h-1z"/>
<path d="M103.8 147.7h1.4l-.2 .1z"/>
<path d="M100.3 147.7l1.3 .1h-1.1z"/>
<path d="M100.3 147.7h1.5l-.2 .1z"/>
<path d="M96.9 147.7l1.2 .1h-1z"/>
<path d="M96.9 147.7h1.4l-.2 .1z"/>
<path d="M93.5 147.7l1.2 .1h-1.1z"/>
<path d="M93.5 147.7h1.4l-.2 .1z"/>
<path d="M90 147.7l1.2 .1h-1z"/>
<path d="M90 147.7h1.4l-.2 .1z"/>
<path d="M124.6 147.8l.9 .1z"/>
<path d="M124.6 147.8h1.1z"/>
<path d="M121.2 147.8l.8 .1z"/>
<path d="M121.2 147.8h1z"/>
<path d="M117.8 147.8l.8 .1z"/>
<path d="M117.8 147.8h1z"/>
<path d="M114.3 147.8l.8 .1z"/>
<path d="M114.3 147.8h1.1z"/>
<path d="M110.8 147.8l.9 .1z"/>
<path d="M110.8 147.8h1.1z"/>
<path d="M107.4 147.8l.9 .1z"/>
<path d="M107.4 147.8h1.1z"/>
<path d="M104 147.8l.8 .1z"/>
<path d="M104 147.8h1z"/>
<path d="M100.5 147.8l.9 .1z"/>
<path d="M100.5 147.8h1.1z"/>
<path d="M97.1 147.8l.8 .1z"/>
<path d="M97.1 147.8h1z"/>
<path d="M93.6 147.8l.9 .1z"/>
<path d="M93.6 147.8h1.1z"/>
<path d="M90.2 147.8l.8 .1z"/>
<path d="M90.2 147.8h1z"/>
<path d="M124.8 147.9h.5z"/>
<path d="M124.8 147.9h.7z"/>
<path d="M121.4 147.9h.4z"/>
<path d="M121.4 147.9h.6z"/>
<path d="M117.9 147.9h.5z"/>
<path d="M117.9 147.9h.7z"/>
<path d="M114.5 147.9h.4z"/>
<path d="M114.5 147.9h.6z"/>
<path d="M111.1 147.9h.4z"/>
<path d="M111.1 147.9h.6z"/>
<path d="M107.6 147.9h.5z"/>
<path d="M107.6 147.9h.7z"/>
<path d="M104.2 147.9h.4z"/>
<path d="M104.2 147.9h.6z"/>
<path d="M100.7 147.9h.5z"/>
<path d="M100.7 147.9h.7z"/>
<path d="M97.3 147.9h.4z"/>
<path d="M97.3 147.9h.6z"/>
<path d="M93.9 147.9h.4z"/>
<path d="M93.9 147.9h.6z"/>
<path d="M90.4 147.9h.4z"/>
<path d="M90.4 147.9h.6z"/>
</g>
<g fill="none" stroke="#000" stroke-width=".25">
<path d="M80 74.3v9M83.1 75.9h21.4M111.4 75.9h21.3M135.9 74.3v9M60.8 87.9h11.8M62.4 91.1v21.8M74.2 87.9h1.6M76.2 97.8l.9-.3h5.8a1.17 1.17 0 0 1 1.1 1.2 1.17 1.17 0 0 1-1.1 1.2h-5.8a1.17 1.17 0 0 1-1.1-.8 1.17 1.17 0 0 1 .2-1.3zM77.4 87.9h11.8M80 84.9v1.6M80 88.1v9M90 84.1a1.18 1.18 0 0 1 1.3-.1 1.18 1.18 0 0 1 .6 1v5.8a1.19 1.19 0 0 1-1.2 1.2 1.19 1.19 0 0 1-1.2-1.2v-5.8l.2-.6z"/>
<path d="M93.1 84.4a1.19 1.19 0 0 1 1.4-.5 1.19 1.19 0 0 1 .9 1.1v5.8a1.19 1.19 0 0 1-1.2 1.2 1.19 1.19 0 0 1-1.2-1.2v-5.8zM96.9 84.1a1.17 1.17 0 0 1 1.2-.1 1.17 1.17 0 0 1 .7 1v5.8a1.17 1.17 0 0 1-1.2 1.2 1.17 1.17 0 0 1-1.2-1.2v-5.8l.2-.6zM100.4 84.1a1.18 1.18 0 0 1 1.2-.1 1.18 1.18 0 0 1 .6 1v5.8a1.19 1.19 0 0 1-1.2 1.2 1.19 1.19 0 0 1-1.1-1.2v-5.8l.1-.6zM103.5 84.4a1.19 1.19 0 0 1 1.3-.5 1.19 1.19 0 0 1 .9 1.1v5.8a1.19 1.19 0 0 1-1.2 1.2 1.19 1.19 0 0 1-1.2-1.2v-5.8zM107.2 84.1a1.18 1.18 0 0 1 1.3-.1 1.18 1.18 0 0 1 .6 1v5.8a1.17 1.17 0 0 1-1.2 1.2 1.17 1.17 0 0 1-1.1-1.2v-5.8l.1-.6zM110.7 84.1a1.18 1.18 0 0 1 1.2-.1 1.18 1.18 0 0 1 .7 1v5.8a1.19 1.19 0 0 1-1.2 1.2 1.19 1.19 0 0 1-1.2-1.2v-5.8l.2-.6zM113.8 84.4a1.19 1.19 0 0 1 1.3-.5 1.19 1.19 0 0 1 .9 1.1v5.8a1.19 1.19 0 0 1-1.2 1.2 1.19 1.19 0 0 1-1.2-1.2v-5.8zM117.6 84.1a1.18 1.18 0 0 1 1.2-.1 1.18 1.18 0 0 1 .6 1v5.8a1.17 1.17 0 0 1-1.1 1.2 1.17 1.17 0 0 1-1.2-1.2v-5.8l.1-.6zM121 84.1a1.18 1.18 0 0 1 1.2-.1 1.18 1.18 0 0 1 .7 1v5.8a1.19 1.19 0 0 1-1.2 1.2 1.19 1.19 0 0 1-1.2-1.2v-5.8l.2-.6zM124.1 84.4a1.19 1.19 0 0 1 1.4-.5 1.19 1.19 0 0 1 .8 1.1v5.8a1.19 1.19 0 0 1-1.1 1.2 1.19 1.19 0 0 1-1.2-1.2v-5.8zM132.2 97.8l.8-.3h5.8a1.17 1.17 0 0 1 1.2 1.2 1.17 1.17 0 0 1-1.2 1.2h-5.8a1.18 1.18 0 0 1-1.1-.8 1.18 1.18 0 0 1 .3-1.3zM135.9 84.9v1.6"/>
<path d="M135.9 88.1v9M62.4 118.9v21.8M76.2 111.6l.9-.3h5.8a1.19 1.19 0 0 1 1.1 1.2 1.19 1.19 0 0 1-1.1 1.1h-5.8a1.19 1.19 0 0 1-1.1-.7 1.19 1.19 0 0 1 .2-1.3zM76.2 118.5l.9-.3h5.8a1.19 1.19 0 0 1 1.1 1.1 1.19 1.19 0 0 1-1.1 1.2h-5.8a1.18 1.18 0 0 1-1.1-.7 1.18 1.18 0 0 1 .2-1.3zM76.2 101.3l.9-.4h5.8a1.19 1.19 0 0 1 1.1 1.2 1.19 1.19 0 0 1-1.1 1.2h-5.8a1.18 1.18 0 0 1-1.1-.7 1.18 1.18 0 0 1 .2-1.3zM76.2 108.2l.9-.4h5.8a1.19 1.19 0 0 1 1.1 1.2 1.19 1.19 0 0 1-1.1 1.2h-5.8a1.18 1.18 0 0 1-1.1-.7 1.18 1.18 0 0 1 .2-1.3zM76.2 115.1l.9-.4h5.8a1.17 1.17 0 0 1 1.1 1.2 1.17 1.17 0 0 1-1.1 1.2h-5.8a1.18 1.18 0 0 1-1.1-.8 1.18 1.18 0 0 1 .2-1.2zM76.2 104.7l.9-.3h5.8a1.19 1.19 0 0 1 1.1 1.2 1.19 1.19 0 0 1-1.1 1.2h-5.8a1.19 1.19 0 0 1-1.1-.8 1.19 1.19 0 0 1 .2-1.3zM132.2 108.1l.8-.3h5.8a1.19 1.19 0 0 1 1.2 1.2 1.19 1.19 0 0 1-1.2 1.2h-5.8a1.18 1.18 0 0 1-1.1-.8 1.18 1.18 0 0 1 .3-1.3zM132.2 101.3l.8-.4h5.8a1.19 1.19 0 0 1 1.2 1.2 1.19 1.19 0 0 1-1.2 1.2h-5.8a1.18 1.18 0 0 1-1.1-.7 1.18 1.18 0 0 1 .3-1.3zM132.2 111.6l.8-.3h5.8a1.19 1.19 0 0 1 1.2 1.2 1.19 1.19 0 0 1-1.2 1.1h-5.8a1.19 1.19 0 0 1-1.1-.7 1.19 1.19 0 0 1 .3-1.3zM132.2 118.5l.8-.3h5.8a1.19 1.19 0 0 1 1.2 1.1 1.19 1.19 0 0 1-1.2 1.2h-5.8a1.18 1.18 0 0 1-1.1-.7 1.18 1.18 0 0 1 .3-1.3z"/>
<path d="M132.2 104.7l.8-.3h5.8a1.19 1.19 0 0 1 1.2 1.2 1.19 1.19 0 0 1-1.2 1.2h-5.8a1.19 1.19 0 0 1-1.1-.8 1.19 1.19 0 0 1 .3-1.3zM132.3 115l.7-.3h5.8a1.17 1.17 0 0 1 1.2 1.2 1.17 1.17 0 0 1-1.2 1.2h-5.8a1.18 1.18 0 0 1-1.1-.8 1.18 1.18 0 0 1 .4-1.3zM76.2 125.4l.9-.4h5.8a1.19 1.19 0 0 1 1.1 1.2 1.19 1.19 0 0 1-1.1 1.2h-5.8a1.18 1.18 0 0 1-1.1-.7 1.18 1.18 0 0 1 .2-1.3zM76.2 121.9l.9-.3h5.8a1.19 1.19 0 0 1 1.1 1.2 1.19 1.19 0 0 1-1.1 1.2h-5.8a1.19 1.19 0 0 1-1.1-.8 1.19 1.19 0 0 1 .2-1.3zM76.2 128.8l.9-.3h5.8a1.19 1.19 0 0 1 1.1 1.2 1.19 1.19 0 0 1-1.1 1.2h-5.8a1.19 1.19 0 0 1-1.1-.8 1.19 1.19 0 0 1 .2-1.3zM76.2 132.2l.9-.3h5.8a1.17 1.17 0 0 1 1.1 1.2 1.17 1.17 0 0 1-1.1 1.2h-5.8a1.18 1.18 0 0 1-1.1-.8 1.18 1.18 0 0 1 .2-1.3zM126.7 139.8h28.4M132.2 132.2l.8-.3h5.8a1.17 1.17 0 0 1 1.2 1.2 1.17 1.17 0 0 1-1.2 1.2h-5.8a1.18 1.18 0 0 1-1.1-.8 1.18 1.18 0 0 1 .3-1.3zM132.2 125.4l.8-.4h5.8a1.19 1.19 0 0 1 1.2 1.2 1.19 1.19 0 0 1-1.2 1.2h-5.8a1.18 1.18 0 0 1-1.1-.7 1.18 1.18 0 0 1 .3-1.3zM132.2 128.8l.8-.3h5.8a1.19 1.19 0 0 1 1.2 1.2 1.19 1.19 0 0 1-1.2 1.2h-5.8a1.19 1.19 0 0 1-1.1-.8 1.19 1.19 0 0 1 .3-1.3zM132.2 121.9l.8-.3h5.8a1.19 1.19 0 0 1 1.2 1.2 1.19 1.19 0 0 1-1.2 1.2h-5.8a1.19 1.19 0 0 1-1.1-.8 1.19 1.19 0 0 1 .3-1.3zM153.5 133.4v3.2"/>
<path d="M60.8 143.8h11.8M74.2 143.8h1.6M77.4 143.8h11.8M84.1 141.3l-11 14.6h-5.2M89.8 140.2a1.18 1.18 0 0 1 1.3-.4 1.18 1.18 0 0 1 .8 1.1v5.9a1.19 1.19 0 0 1-1.2 1.2 1.19 1.19 0 0 1-1.2-1.2v-5.9zM93.2 140.2a1.19 1.19 0 0 1 1.4-.4 1.19 1.19 0 0 1 .8 1.1v5.9a1.19 1.19 0 0 1-1.2 1.1 1.19 1.19 0 0 1-1.2-1.1v-5.9zM94.4 159.3h3.7v4.3h-3.7zM96.7 140.2a1.18 1.18 0 0 1 1.3-.4 1.18 1.18 0 0 1 .8 1.1v5.9a1.17 1.17 0 0 1-1.2 1.1 1.17 1.17 0 0 1-1.2-1.1v-5.9zM100.1 140.2a1.18 1.18 0 0 1 1.3-.4 1.18 1.18 0 0 1 .8 1.1v5.9a1.19 1.19 0 0 1-1.2 1.2 1.19 1.19 0 0 1-1.1-1.2v-5.9zM103.6 140.2a1.19 1.19 0 0 1 1.3-.4 1.19 1.19 0 0 1 .8 1.1v5.9a1.19 1.19 0 0 1-1.2 1.1 1.19 1.19 0 0 1-1.2-1.1v-5.9zM104.5 145.4v6.4M104.5 153.4v1.6"/>
<path d="M104.5 156.6v6.4M107 140.2a1.17 1.17 0 0 1 1.3-.4 1.17 1.17 0 0 1 .8 1.1v5.9a1.17 1.17 0 0 1-1.2 1.1 1.17 1.17 0 0 1-1.1-1.1v-5.9zM107.9 145.4v6.4M107.9 153.4v1.6M107.9 156.6v6.4M110.5 140.2a1.18 1.18 0 0 1 1.3-.4 1.18 1.18 0 0 1 .8 1.1v5.9a1.19 1.19 0 0 1-1.2 1.2 1.19 1.19 0 0 1-1.2-1.2v-5.9zM113.9 140.2a1.19 1.19 0 0 1 1.3-.4 1.19 1.19 0 0 1 .8 1.1v5.9a1.19 1.19 0 0 1-1.2 1.1 1.19 1.19 0 0 1-1.2-1.1v-5.9zM117.3 140.2a1.18 1.18 0 0 1 1.4-.4 1.18 1.18 0 0 1 .7 1.1v5.9a1.17 1.17 0 0 1-1.1 1.1 1.17 1.17 0 0 1-1.2-1.1v-5.9zM117.6 155.9h3.2M120.8 140.2a1.18 1.18 0 0 1 1.3-.4 1.18 1.18 0 0 1 .8 1.1v5.9a1.19 1.19 0 0 1-1.2 1.2 1.19 1.19 0 0 1-1.2-1.2v-5.9zM124 148.3v9.2M124.2 140.2a1.19 1.19 0 0 1 1.3-.4 1.19 1.19 0 0 1 .8 1.1v5.9a1.19 1.19 0 0 1-1.1 1.1 1.19 1.19 0 0 1-1.2-1.1v-5.9z"/>
<path d="M126.3 148.3v9.2M126.7 147.9h28.4M129.5 155.9h3.2M153.5 151.1v3.2M98.1 161.4h3.2M111.1 161.4h3.2"/>
<circle cx="89.4" cy="134.4" r="2.03"/>
<circle cx="86.9" cy="147.1" r=".81"/>
</g>
<g fill="none" stroke="#000" stroke-width=".36">
<path d="M56.4 194.7h103M56.4 190.8h103v27.2h-103zM56.4 198.6h103M102.7 198.6v19.4M111.8 190.8v27.2M127.7 194.7v3.9M143.6 194.7v3.9M56.4 210.2h103M56.4 214.1h103M56.4 202.5h103M56.4 206.4h103M127.7 202.5v15.5"/>
<path d="M143.6 202.5v15.5"/>
</g>
<g fill="none" stroke="#000" stroke-width=".2">
<path d="M26.1 50.9h163.7M26.2 50.8v9.7M189.7 50.8v9.7M26.1 60.4h163.7M87.4 134.1h4.1M87.4 134.3h4.1M87.4 134.5h4.1M87.4 134.7h4.1M87.5 133.9h3.9M87.5 134.8h3.9M87.5 135h3.9M87.5 133.7h3.9"/>
<path d="M87.6 135.2h3.7M87.6 133.5h3.7M87.7 133.4h3.5M87.7 135.4h3.5M87.8 135.6h3.4M87.8 133.2h3.4M87.8 133h3.2M87.8 135.7h3.2M88 135.8h2.9M88 132.9h2.9M88.1 132.8h2.7M88.1 136h2.7"/>
<path d="M88.3 132.7h2.3M88.3 136.1h2.3M88.4 136.2h2M88.4 132.6h2"/>
</g>
<g fill="#000">
<path d="M80 75.9l3.1-.5v1zM132.7 75.4l3.2 .5-3.2 .5zM62.4 87.9l.5 3.2h-1zM85.3 93.3l.5 44.7-.5 .5zM85.3 93.3l.5 .5v44.2zM85.8 93.8l44.8-.5-.6 .5zM85.3 93.3h45.3l-44.8 .5zM85.3 138.5l44.7-.5 .6 .5zM85.3 138.5l.5-.5h44.2zM88.4 136.1l1.9 .1zM88.6 132.5l1.8 .1zM88.6 136.2l1.5 .1z"/>
<path d="M88.6 136.2h1.7zM88.6 132.5h1.7zM88.8 132.5h1.5zM88.8 136.3l1.1 .1zM88.8 136.3h1.3zM88.8 132.5h1.3zM89 132.4l1.1 .1zM89 136.4h.7zM89 136.4h.9zM89 132.4h.9zM89.2 132.4h.7zM89.2 136.4h.5z"/>
<path d="M89.2 132.4h.5zM130 93.8l.6 44.7-.6-.5zM130.6 93.3v45.2l-.6-44.7zM153 136.6h1l-.5 3.2zM61.9 140.7h1l-.5 3.1zM83.6 140.9l2.4-2.2-1.5 2.9zM86.1 147l1.6 .1zM86.1 147.1l1.6 .1zM86.1 147.2h1.6zM86.1 146.9l1.6 .1zM86.1 147.2l1.6 .1zM86.1 146.9h1.6z"/>
<path d="M86.1 147.3l1.6 .1zM86.1 147.3h1.6zM86.1 146.8l1.6 .1zM86.1 147.4h1.5zM86.1 147.4h1.6zM86.2 146.7l1.5 .1zM86.2 147.4l1.4 .1zM86.2 147.4h1.4zM86.2 146.6l1.4 .1zM86.2 147.5l1.3 .1zM86.2 147.5h1.4zM86.3 146.6h1.3z"/>
<path d="M86.3 147.6h1.2zM86.3 146.5l1.2 .1zM86.3 147.6l1.1 .1zM86.3 146.5h1.2zM86.4 146.5h1.1zM86.4 147.7h1zM86.4 146.4l1 .1zM86.4 147.7l.9 .1zM86.4 146.4h1zM86.5 146.4h.9zM86.5 147.8h.7zM86.5 147.8h.8z"/>
<path d="M86.5 146.4h.8zM86.6 146.3l.7 .1zM86.6 147.8h.6zM86.6 146.3h.6zM86.6 147.8l.5 .1zM86.7 146.3h.5zM86.7 147.9h.3zM86.7 147.9h.4zM86.7 146.3h.4zM86.8 146.3h.3zM86.8 147.9h.2zM86.8 146.3h.2z"/>
<path d="M120.8 155.3l3.2 .6-3.2 .5zM126.3 155.9l3.2-.6v1.1zM153.5 147.9l.5 3.2h-1zM101.3 160.9l3.2 .5-3.2 .5zM107.9 161.4l3.2-.5v1z"/>
</g>
<g font-size="3.9">
<text x="26.4" y="43.5">44-Lead Plastic Metric Quad Flatpack (KW) - 10x10x2.0 mm Body, 3.9 mm Footprint</text>
<text x="26.4" y="48">[PQFP]</text>
<text x="76.5" y="178.9">RECOMMENDED LAND PATTERN</text>
</g>
<g font-size="3.2">
<text x="28.4" y="54.6">Note:</text>
<text x="41.1" y="58.3">http://www.microchip.com/packaging</text>
<text x="41.1" y="54.6">For the most current package drawings, please see the Microchip Packaging Specification located at</text>
<text x="106.1" y="77">C1</text>
<text x="60.4" y="117">C2</text>
<text x="152.4" y="145">Y</text>
<text x="45.3" y="157">SILK SCREEN</text>
<text x="134.5" y="157">X</text>
<text x="95.2" y="162.6">E</text>
</g>
<g font-size="2.9">
<text x="89" y="197.7">Dimension Limits</text>
<text x="104.3" y="193.8">Units</text>
<text x="117.1" y="197.7">MIN</text>
<text x="126" y="193.8">MILLIMETERS</text>
<text x="132.3" y="197.7">NOM</text>
<text x="148.4" y="197.7">MAX</text>
<text x="57.3" y="201.6">Contact Pitch</text>
<text x="106.3" y="201.6">E</text>
<text x="129.5" y="201.6">0.80 BSC</text>
<text x="57.3" y="209.3">Contact Pad Spacing</text>
<text x="57.3" y="205.4">Contact Pad Spacing</text>
<text x="105.4" y="209.3">C2</text>
<text x="105.4" y="205.4">C1</text>
<text x="132" y="205.4">13.00</text>
<text x="132" y="209.3">13.00</text>
<text x="57.3" y="213.2">Contact Pad Width (Xnn)</text>
<text x="106.3" y="213.2">X</text>
<text x="148.7" y="213.2">0.55</text>
<text x="57.3" y="217.1">Contact Pad Length (Xnn)</text>
<text x="106.3" y="217.1">Y</text>
<text x="148.7" y="217.1">1.90</text>
<text x="34" y="228.3">Notes:</text>
<text x="34" y="232.9">1. Dimensioning and tolerancing per ASME Y14.5M</text>
<text x="43.6" y="236.9">BSC: Basic Dimension. Theoretically exact value shown without tolerances.</text>
<text x="34" y="241">2. For best soldering results, thermal vias, if used, should be filled or tented to avoid solder loss during</text>
<text x="38.1" y="244.3">reflow process</text>
<text x="124.7" y="251.7">Microchip Technology Drawing C04-2119 Rev A</text>
<text x="26.6" y="261.3">© 2019 Microchip Technology Inc.</text>
</g>
<g font-size="2.5">
<text x="71.5" y="134">44</text>
<text x="90" y="151.3">1</text>
<text x="93.5" y="151.3">2</text>
</g>
</svg>
